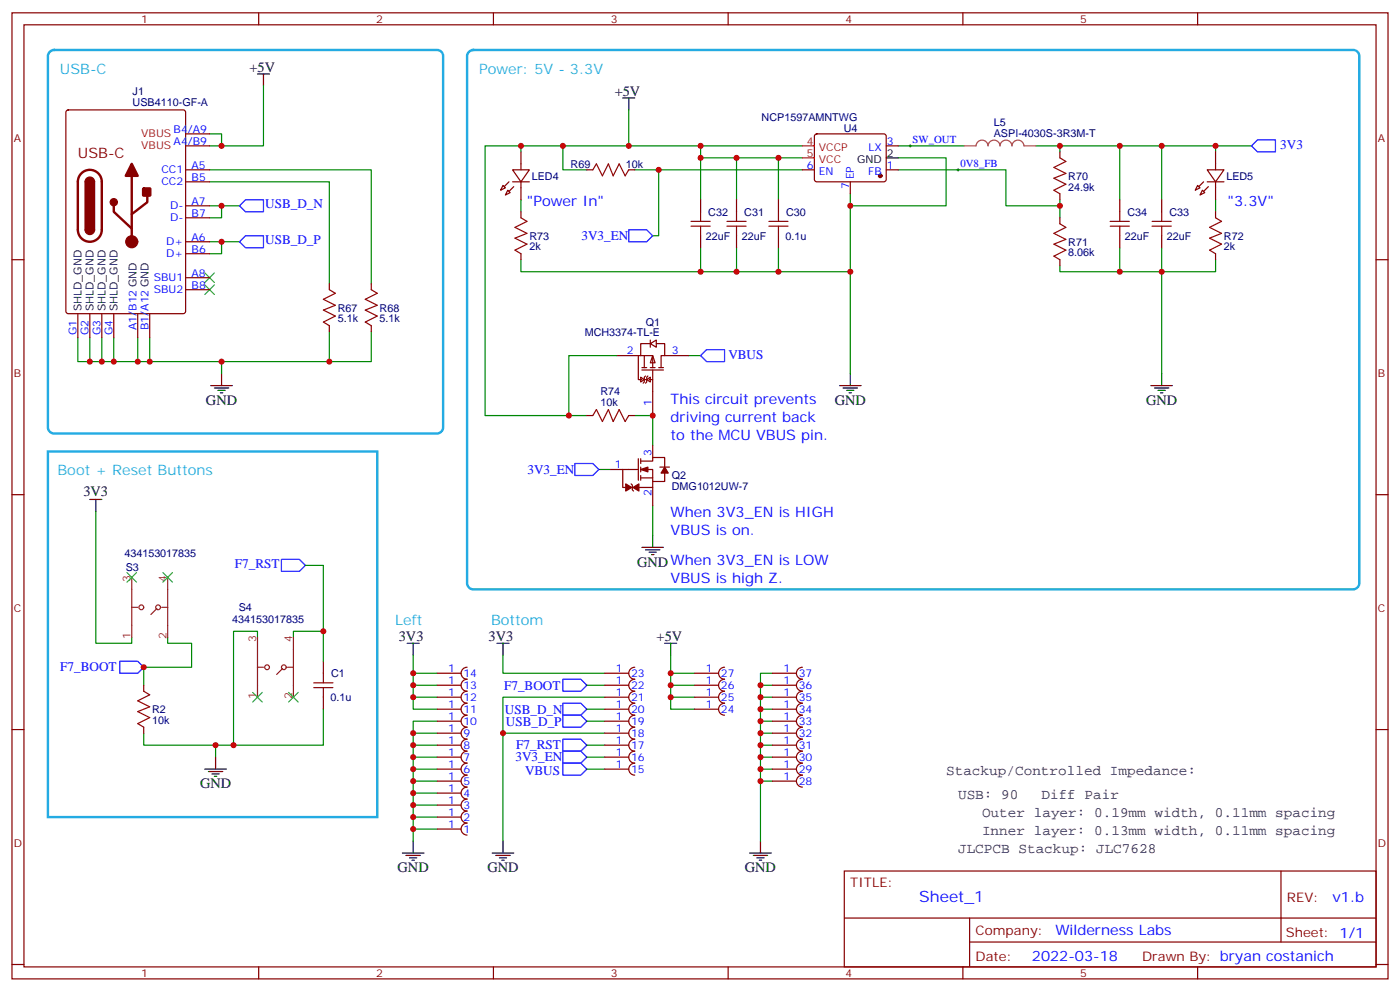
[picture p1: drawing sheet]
<svg xmlns="http://www.w3.org/2000/svg" width="412mm" height="292mm" viewBox="0 0 412 292" stroke-linecap="round" stroke-linejoin="round" font-family="sans-serif">
<g fill="none" stroke="#870000" stroke-width=".35">
<path d="M3.5 3.8h405.4v284.3h-405.4zM7.1 7.3h398.2v277.3h-398.2zM76.2 3.8v3.5M145.3 3.8v3.5M214.5 3.8v3.5M283.6 3.8v3.5M352.8 3.8v3.5M3.5 76.4h3.6M405.3 76.4h3.6M3.5 145.6h3.6M405.3 145.6h3.6M3.5 214.7h3.6"/>
<path d="M405.3 214.7h3.6M248.7 256.4h156.6v28.2h-156.6zM377.3 256.4v20.9M248.7 270.2h156.5M285.6 277.3h119.6M285.6 270.2v14.1M3.5 283.9h3.6M76.2 284.6v3.5M145.3 284.6v3.5M214.5 284.6v3.5M283.6 284.6v3.5M352.8 284.6v3.5"/>
<path d="M405.3 283.9h3.6"/>
</g>
<path d="M61.7 39.4h3.6v3.5M358.1 42.9v1.8M26.5 99.4v7M30 99.4v7M33.5 99.4v7M40.6 99.4v7M44.1 99.4v7M65.3 106.4v3.6M202.8 104.7h3.6" fill="none" stroke="#008700" stroke-width=".35"/>
<path d="M14.7 15.2l1.2-.5h112.9a1.76 1.76 0 0 1 1.7 1.8v109.3a1.89 1.89 0 0 1-1.7 1.8h-112.9a1.89 1.89 0 0 1-1.8-1.8v-109.3zM138.2 15.2l1.1-.5h259.3a1.76 1.76 0 0 1 1.8 1.8v155.2a1.89 1.89 0 0 1-1.8 1.8h-259.3a1.89 1.89 0 0 1-1.7-1.8v-155.2z" fill="none" stroke="#24abe3" stroke-width=".71"/>
<g fill="#fff" stroke="#870000" stroke-width=".35">
<path d="M192.3 104.7l.7 2.1h-1.4z"/>
<path d="M191.6 101.1l1.7-1v2.1z"/>
<path d="M190.5 111.7l1.1-.7v1.4z"/>
<path d="M188.7 111l1.1 .7-1.1 .7z"/>
</g>
<g fill="none" stroke="#870000" stroke-width=".35">
<path d="M19.6 32.6l.5-.3h33.9l.6 .5 .1 58.8-.5 .7h-34.1l-.6-.4-.1-58.8zM54.7 39.4h7M240.1 39.6l.5-.2 20 .1 .5 .6-.1 13-.7 .4h-20l-.4-.7v-12.7zM54.7 53.5h7M54.7 50h7M54.7 42.9h7M148.2 54.6l.7 .7-1.4 .7zM149.6 56l.7 .7-1.4 .7zM151 50h4.9l-2.4 3.5zM151 53.5h4.9M153.5 44.7v5.3M153.5 53.5v5.3"/>
<path d="M172.9 50h1.7M185.2 50h1.8M206.4 58.8v3.5M217 58.8v3.5M229.3 58.8v3.5M236.4 50h3.5M250.5 53.5v3.5M261.1 50h3.5M261.1 42.9h3.5M312.2 44.7v1.8M312.2 57v1.8M329.8 58.8v3.5"/>
<path d="M342.2 58.8v3.5M352.8 54.6l.7 .7-1.4 .7zM354.2 56l.7 .7-1.4 .7zM355.6 50h4.9l-2.4 3.5zM355.6 53.5h4.9M358.1 44.7v5.3M358.1 53.5v5.3M54.7 60.6h7M54.7 64.1h7M54.7 71.2h7M54.7 74.7h7M153.5 62.3v1.8"/>
<path d="M153.5 74.7v1.7M206.4 69.4v3.5M217 69.4v3.5M229.3 69.4v3.5M312.2 64.1v1.8M312.2 76.4v1.8M329.8 69.4v3.5M342.2 69.4v3.5M358.1 62.3v1.8M358.1 74.7v1.7M22.9 92.3v7.1M26.5 92.3v7.1"/>
<path d="M30 92.3v7.1M33.5 92.3v7.1M40.6 92.3v7.1M44.1 92.3v7.1M54.7 81.7h7M54.7 85.3h7M97 83.5v1.8M97 95.8v1.8M109.4 83.5v1.8M109.4 95.8v1.8M181.7 104.7h7M188 104.7v7h1.1"/>
<path d="M188.4 111.7h.3M189.1 108.9h6.3M189.1 108.2h1.4M189.8 104.7v3.5M189.8 111.7h.7M190.1 110.7l-.3 .3v1.4l-.4 .4M190.9 110.7l-.4 .3v1.4l-.4 .4M191.2 111.7h1.1M191.6 101.1h-2.9v3.6h3.6v3.5M191.6 108.2h1.4M191.6 100.1v2.1M192.3 108.9v13.4"/>
<path d="M193.3 101.1h2.5v3.6h-1.1v3.5M194 108.2h1.4M195.8 104.7h7M172.9 122.3h1.7M179.9 138.2h3.5M185.2 122.3h1.8M185.2 138.2h2.8M188 135v6.4M188.7 135.7h3.6v-1h3.5v2.8M188.7 138.2h3.6v3.5h3.5v-2.5M188.7 135v1.4M188.7 137.5v1.4"/>
<path d="M188.7 139.9v1.5M192.3 131.1v3.6M194.4 137.5h2.8M188.7 140.7h3.6M192.3 141.7v7.1M95.2 194.6v3.6M128.8 198.2h7M137.6 196.4a1.76 1.76 0 0 0-1.8 1.8 1.76 1.76 0 0 0 1.8 1.7 1.76 1.76 0 0 0-1.8 1.8 1.76 1.76 0 0 0 1.8 1.7 1.76 1.76 0 0 0-1.8 1.8 1.76 1.76 0 0 0 1.8 1.8 1.76 1.76 0 0 0-1.8 1.7 1.76 1.76 0 0 0 1.8 1.8 1.76 1.76 0 0 0-1.8 1.8 1.76 1.76 0 0 0 1.8 1.7 1.76 1.76 0 0 0-1.8 1.8 1.76 1.76 0 0 0 1.8 1.8 1.76 1.76 0 0 0-1.8 1.7 1.76 1.76 0 0 0 1.8 1.8 1.76 1.76 0 0 0-1.8 1.7 1.76 1.76 0 0 0 1.8 1.8 1.76 1.76 0 0 0-1.8 1.8 1.76 1.76 0 0 0 1.8 1.7 1.76 1.76 0 0 0-1.8 1.8 1.76 1.76 0 0 0 1.8 1.8 1.76 1.76 0 0 0-1.8 1.7 1.76 1.76 0 0 0 1.8 1.8 1.76 1.76 0 0 0-1.8 1.8 1.76 1.76 0 0 0 1.8 1.7 1.76 1.76 0 0 0-1.8 1.8 1.76 1.76 0 0 0 1.8 1.8 1.76 1.76 0 0 0-1.8 1.7 1.76 1.76 0 0 0 1.8 1.8M178.2 198.2h7M187 196.4a1.76 1.76 0 0 0-1.8 1.8 1.76 1.76 0 0 0 1.8 1.7 1.76 1.76 0 0 0-1.8 1.8 1.76 1.76 0 0 0 1.8 1.7 1.76 1.76 0 0 0-1.8 1.8 1.76 1.76 0 0 0 1.8 1.8 1.76 1.76 0 0 0-1.8 1.7 1.76 1.76 0 0 0 1.8 1.8 1.76 1.76 0 0 0-1.8 1.8 1.76 1.76 0 0 0 1.8 1.7 1.76 1.76 0 0 0-1.8 1.8 1.76 1.76 0 0 0 1.8 1.8 1.76 1.76 0 0 0-1.8 1.7 1.76 1.76 0 0 0 1.8 1.8 1.76 1.76 0 0 0-1.8 1.7 1.76 1.76 0 0 0 1.8 1.8 1.76 1.76 0 0 0-1.8 1.8 1.76 1.76 0 0 0 1.8 1.7M204.6 198.2h7.1M213.4 196.4a1.76 1.76 0 0 0-1.7 1.8 1.76 1.76 0 0 0 1.7 1.7 1.76 1.76 0 0 0-1.7 1.8 1.76 1.76 0 0 0 1.7 1.7 1.76 1.76 0 0 0-1.7 1.8 1.76 1.76 0 0 0 1.7 1.8 1.76 1.76 0 0 0-1.7 1.7 1.76 1.76 0 0 0 1.7 1.8"/>
<path d="M227.5 198.2h7.1M236.4 196.4a1.76 1.76 0 0 0-1.8 1.8 1.76 1.76 0 0 0 1.8 1.7 1.76 1.76 0 0 0-1.8 1.8 1.76 1.76 0 0 0 1.8 1.7 1.76 1.76 0 0 0-1.8 1.8 1.76 1.76 0 0 0 1.8 1.8 1.76 1.76 0 0 0-1.8 1.7 1.76 1.76 0 0 0 1.8 1.8 1.76 1.76 0 0 0-1.8 1.8 1.76 1.76 0 0 0 1.8 1.7 1.76 1.76 0 0 0-1.8 1.8 1.76 1.76 0 0 0 1.8 1.8 1.76 1.76 0 0 0-1.8 1.7 1.76 1.76 0 0 0 1.8 1.8 1.76 1.76 0 0 0-1.8 1.7 1.76 1.76 0 0 0 1.8 1.8 1.76 1.76 0 0 0-1.8 1.8 1.76 1.76 0 0 0 1.8 1.7 1.76 1.76 0 0 0-1.8 1.8 1.76 1.76 0 0 0 1.8 1.8M42.3 201.7v1.7M42.3 214v1.8M95.2 205.2v3.5M128.8 219.3h7M128.8 215.8h7M128.8 205.2h7M128.8 208.7h7M128.8 212.3h7M128.8 201.7h7M178.2 219.3h7"/>
<path d="M178.2 215.8h7M178.2 205.2h7M178.2 208.7h7M178.2 212.3h7M178.2 201.7h7M204.6 205.2h7.1M204.6 208.7h7.1M204.6 201.7h7.1M227.5 219.3h7.1M227.5 215.8h7.1M227.5 205.2h7.1M227.5 208.7h7.1"/>
<path d="M227.5 212.3h7.1M227.5 201.7h7.1M128.8 229.9h7M128.8 222.8h7M128.8 226.4h7M128.8 237h7M128.8 233.4h7M178.2 222.8h7M178.2 226.4h7M227.5 229.9h7.1M227.5 222.8h7.1M227.5 226.4h7.1"/>
<path d="M128.8 240.5h7M128.8 244h7"/>
</g>
<g fill="none" stroke="#000" stroke-width=".35">
<path d="M75.8 21.8h3.6M77.6 21.8v3.5M183.4 28.8h3.6M185.2 28.8v3.5M261.1 46.5h3.5M62.1 113.5h6.3M63.1 114.2h4.3M64.2 114.9h2.1M64.9 115.6h.7M65.3 110v3.5M247.3 113.5h6.3M248.4 114.2h4.2"/>
<path d="M249.4 114.9h2.1M250.1 115.6h.7M250.5 110v3.5M339 113.5h6.4M340.1 114.2h4.2M341.1 114.9h2.2M341.8 115.6h.7M342.2 110v3.5M26.5 147h3.5M28.2 147v3.5M192.3 157.6v3.5M189.1 161.1h6.3"/>
<path d="M190.1 161.8h4.3M191.2 162.5h2.1M191.9 163.2h.7M119.9 189.3h3.6M121.7 189.3v3.6M146.4 189.3h3.5M148.2 189.3v3.6M195.8 189.3h3.5M197.6 189.3v3.6M60.3 226.4h6.4M61.4 227.1h4.2M62.4 227.8h2.2"/>
<path d="M63.1 228.5h.8M63.5 222.8v3.6M118.5 251.1h6.4M119.6 251.8h4.2M120.6 252.5h2.2M121.4 253.2h.7M121.7 247.5v3.6M145 251.1h6.3M146 251.8h4.3M147.1 252.5h2.1M147.8 253.2h.7M148.2 247.5v3.6"/>
<path d="M220.8 251.1h6.4M221.9 251.8h4.2M223 252.5h2.1M223.7 253.2h.7M224 247.5v3.6"/>
</g>
<g fill="none" stroke="#00f" stroke-width=".35">
<path d="M368.7 42.9l1.7-1.7h5.3v3.5h-5.3zM70.6 71.2l1.7-1.8h5.3v3.5h-5.3zM70.6 60.6l1.7-1.8h5.3v3.5h-5.3zM185.2 67.6h5.3l1.8 1.8-1.8 1.8h-5.3zM206.4 104.7l1.7-1.8h5.3v3.5h-5.3zM169.3 136.4h5.3l1.8 1.8-1.8 1.7h-5.3zM82.9 164.6h5.3l1.8 1.8-1.8 1.8h-5.3zM35.3 194.6h5.3l1.7 1.8-1.7 1.8h-5.3zM165.8 199.9h5.3l1.8 1.8-1.8 1.7h-5.3zM165.8 207h5.3l1.8 1.7-1.8 1.8h-5.3zM165.8 210.5h5.3l1.8 1.8-1.8 1.7h-5.3zM165.8 217.6h5.3l1.8 1.7-1.8 1.8h-5.3z"/>
<path d="M165.8 221.1h5.3l1.8 1.7-1.8 1.8h-5.3zM165.8 224.6h5.3l1.8 1.8-1.8 1.7h-5.3z"/>
</g>
<g fill="none" stroke="#008700" stroke-width=".35">
<path d="M77.6 25.3v17.6h-15.9M185.2 32.3v10.6M61.7 50h47.7v33.5M61.7 53.5h35.3v30M153.5 42.9v1.8M153.5 58.8v3.5M165.8 42.9v7.1h7.1M187 50h49.4M194 50v19.4h-1.7M206.4 42.9v3.6h30M206.4 46.5v12.3M217 46.5v12.3"/>
<path d="M229.3 46.5v12.3M236.4 42.9h-93.5v79.4h30M250.5 57v53M264.6 50h31.7v10.6h15.9M264.6 46.5h14.1v14.1h-28.2M264.6 42.9h19.4M305.2 42.9h63.5M312.2 42.9v1.8M312.2 58.8v5.3M329.8 42.9v15.9M342.2 42.9v15.9M358.1 58.8v3.5"/>
<path d="M61.7 71.2h8.9M61.7 60.6h8.9M65.3 71.2v3.5h-3.6M65.3 60.6v3.5h-3.6M153.5 76.4v3.6h52.9M206.4 72.9v7.1h22.9M217 72.9v7.1M229.3 72.9v7.1h21.2M312.2 78.2v1.8h17.6M329.8 72.9v7.1h28.3v-3.6M342.2 72.9v37.1M97 97.6v8.8h-74.1v-7"/>
<path d="M109.4 97.6v8.8h-12.4M181.7 104.7h-14.1v17.6M176.4 138.2h3.5M187 122.3h5.3v8.8M28.2 150.5v38.8h10.6v-1.7M192.3 148.8v8.8M90 166.4h5.2v19.4h-8.8v1.8M49.4 187.6v1.7h7v7.1h-14.1v5.3M75.8 187.6v-1.8h-7v33.5h-5.3M95.2 185.8v8.8M121.7 192.9v15.8h7.1M121.7 198.2h7.1"/>
<path d="M148.2 192.9v5.3h30M197.6 192.9v15.8h7M197.6 198.2h7M227.5 198.2h-3.5v49.3M42.3 215.8v3.5h21.2v3.5M95.2 208.7v10.6h-26.4M121.7 201.7h7.1M121.7 219.3h7.1M121.7 205.2h7.1M121.7 215.8h7.1M128.8 212.3h-7.1v35.2M172.9 208.7h5.3"/>
<path d="M172.9 212.3h5.3M172.9 201.7h5.3M172.9 219.3h5.3M178.2 215.8h-30v31.7M178.2 205.2h-30v10.6M197.6 201.7h7M197.6 205.2h7M224 208.7h3.5M224 212.3h3.5M224 201.7h3.5M224 219.3h3.5M224 205.2h3.5"/>
<path d="M224 215.8h3.5M121.7 222.8h7.1M121.7 226.4h7.1M121.7 229.9h7.1M121.7 233.4h7.1M121.7 237h7.1M172.9 222.8h5.3M172.9 226.4h5.3M224 222.8h3.5M224 226.4h3.5M224 229.9h3.5M121.7 240.5h7.1"/>
<path d="M121.7 244h7.1"/>
</g>
<g fill="none" stroke="#a10000" stroke-width=".35">
<path d="M174.6 50l1.1-1.8 1.7 3.6 1.8-3.6 1.4 3.6 1.8-3.6 1.7 3.6 1.1-1.8M312.2 46.5l1.8 1-3.6 1.8 3.6 1.7-3.6 1.5 3.6 1.7-3.6 1.8 1.8 1M153.5 64.1l1.7 1.1-3.5 1.7 3.5 1.8-3.5 1.4 3.5 1.8-3.5 1.7 1.8 1.1M203.6 66.6h5.6M203.6 65.2h5.6M206.4 62.3v2.9M206.4 66.6v2.8M214.1 66.6h5.7M214.1 65.2h5.7M217 62.3v2.9M217 66.6v2.8M226.5 66.6h5.6"/>
<path d="M226.5 65.2h5.6M229.3 62.3v2.9M229.3 66.6v2.8M312.2 65.9l1.8 1-3.6 1.8 3.6 1.7-3.6 1.5 3.6 1.7-3.6 1.8 1.8 1M327 66.6h5.7M327 65.2h5.7M329.8 62.3v2.9M329.8 66.6v2.8M339.4 66.6h5.6M339.4 65.2h5.6M342.2 62.3v2.9M342.2 66.6v2.8"/>
<path d="M358.1 64.1l1.7 1.1-3.5 1.7 3.5 1.8-3.5 1.4 3.5 1.8-3.5 1.7 1.8 1.1M97 85.3l1.8 1-3.6 1.8 3.6 1.8-3.6 1.4 3.6 1.7-3.6 1.8 1.8 1M109.4 85.3l1.7 1-3.5 1.8 3.5 1.8-3.5 1.4 3.5 1.7-3.5 1.8 1.8 1M174.6 122.3l1.1-1.8 1.7 3.6 1.8-3.6 1.4 3.6 1.8-3.6 1.7 3.6 1.1-1.8M95.2 198.2v2.8M42.3 203.4l1.8 1.1-3.5 1.8 3.5 1.7-3.5 1.4 3.5 1.8-3.5 1.8 1.7 1M92.4 202.4h5.7M92.4 201h5.7M95.2 202.4v2.8"/>
</g>
<g fill="#870000" stroke="#870000" stroke-width=".35">
<path d="M188.7 138.2l2.2-.7v1.4z"/>
<path d="M195.8 137.5l1 1.7h-2.1z"/>
<path d="M186.4 143.5l1.8-1.1v2.1z"/>
<path d="M184.3 142.4l1.8 1.1-1.8 1z"/>
<path d="M151.3 54.9l-1.4 1.4z"/>
<path d="M148.5 54.9l1.4-1.4z"/>
<path d="M356 54.9l-1.5 1.4z"/>
<path d="M354.5 53.5l-1.4 1.4z"/>
<path d="M25 67.6h2.9a1.41 1.41 0 0 1-1.4 1.4 1.41 1.41 0 0 1-1.5-1.4z"/>
<path d="M25.3 52.7a1.41 1.41 0 0 1 1.6-.5 1.41 1.41 0 0 1 1 1.3h-2.9z"/>
<path d="M25 53.5h2.9v14.1h-2.9z"/>
<path d="M42 55.5l.3-.2h2l.1 .3v2l-.3 .1h-1.9l-.2-.3z"/>
<circle cx="259.3" cy="51.8" r=".53"/>
<circle cx="38.8" cy="71.2" r="1.76"/>
<circle cx="33.5" cy="59.5" r="1.06"/>
</g>
<path d="M185.2 138.2h-1.8v5.3h.7M185.9 142.4l.4 .4v1.4l.3 .3M188.4 143.5h3.9" fill="none" stroke="#600" stroke-width=".35"/>
<path d="M267.8 42.9h.7M268.1 42.6v.7M281.9 50h.7M282.2 49.6v.7" fill="none" stroke="#000" stroke-width=".29"/>
<path d="M284 42.9h3.5a1.77 1.77 0 0 1 1.8-1.7 1.77 1.77 0 0 1 1.7 1.7 1.77 1.77 0 0 1 1.8-1.7 1.77 1.77 0 0 1 1.8 1.7 1.77 1.77 0 0 1 1.7-1.7 1.77 1.77 0 0 1 1.8 1.7 1.77 1.77 0 0 1 1.8-1.7 1.77 1.77 0 0 1 1.7 1.7h3.6" fill="none" stroke="#a64a4a" stroke-width=".35"/>
<path d="M236.4 42.9h3.5M236.4 46.5h3.5" fill="none" stroke="#f00" stroke-width=".35"/>
<path d="M60.3 80.3l2.8 2.8M60.3 83.9l2.8 2.8M63.1 80.3l-2.8 2.8M63.1 83.9l-2.8 2.8M37.4 168.5l2.8 2.8M40.2 168.5l-2.8 2.8M48 168.5l2.8 2.8M50.8 168.5l-2.8 2.8M74.4 203.8l2.9 2.8M77.3 203.8l-2.9 2.8M85 203.8l2.8 2.8M87.8 203.8l-2.8 2.8" fill="none" stroke="#3c3" stroke-width=".35"/>
<path d="M14.1 132.9h97v107.6h-97z" fill="none" stroke="#24abe3" stroke-width=".71"/>
<g fill="none" stroke="#8c2424" stroke-width=".35">
<path d="M38.8 169.9v17.7M38.8 178.8h1.8M46.2 179.1l-1.8 1.8M47.6 178.8h1.8M49.4 169.9v17.7M75.8 187.6v17.6M75.8 196.4h1.8M83.3 196.7l-1.8 1.8M84.7 196.4h1.7M86.4 187.6v17.6"/>
<circle cx="41.6" cy="178.8" r=".71"/>
<circle cx="46.6" cy="178.8" r=".71"/>
<circle cx="78.7" cy="196.4" r=".71"/>
<circle cx="83.6" cy="196.4" r=".71"/>
</g>
<path d="M24 51a3.5 3.5 0 0 1 3.8-.7 3.5 3.5 0 0 1 2.2 3.2v14.1a3.5 3.5 0 0 1-3.5 3.6 3.5 3.5 0 0 1-3.6-3.6v-14.1a3.5 3.5 0 0 1 1.1-2.5zM38.8 52.1v17.3M43.4 57.7v1.8l-4.6 3.5M33.5 60.6v1.7l5.3 5" fill="none" stroke="#870000" stroke-width=".71"/>
<path d="M38.8 48.2l1.8 3.6h-3.6z" fill="#870000" stroke="#870000" stroke-width=".71"/>
<g fill="#c00">
<circle cx="44.1" cy="106.4" r=".88"/>
<circle cx="40.6" cy="106.4" r=".88"/>
<circle cx="33.5" cy="106.4" r=".88"/>
<circle cx="30" cy="106.4" r=".88"/>
<circle cx="26.5" cy="106.4" r=".88"/>
<circle cx="65.3" cy="106.4" r=".88"/>
<circle cx="358.1" cy="42.9" r=".88"/>
<circle cx="153.5" cy="42.9" r=".88"/>
<circle cx="206.4" cy="42.9" r=".88"/>
<circle cx="165.8" cy="42.9" r=".88"/>
<circle cx="192.3" cy="122.3" r=".88"/>
<circle cx="167.6" cy="122.3" r=".88"/>
<circle cx="97" cy="106.4" r=".88"/>
<circle cx="206.4" cy="80" r=".88"/>
<circle cx="312.2" cy="60.6" r=".88"/>
<circle cx="312.2" cy="42.9" r=".88"/>
<circle cx="329.8" cy="80" r=".88"/>
<circle cx="329.8" cy="42.9" r=".88"/>
<circle cx="342.2" cy="80" r=".88"/>
<circle cx="342.2" cy="42.9" r=".88"/>
<circle cx="206.4" cy="46.5" r=".88"/>
<circle cx="217" cy="46.5" r=".88"/>
<circle cx="217" cy="80" r=".88"/>
<circle cx="229.3" cy="80" r=".88"/>
<circle cx="194" cy="50" r=".88"/>
<circle cx="229.3" cy="46.5" r=".88"/>
<circle cx="250.5" cy="80" r=".88"/>
<circle cx="250.5" cy="60.6" r=".88"/>
<circle cx="65.3" cy="71.2" r=".88"/>
<circle cx="65.3" cy="60.6" r=".88"/>
<circle cx="63.5" cy="219.3" r=".88"/>
<circle cx="42.3" cy="196.4" r=".88"/>
<circle cx="95.3" cy="185.8" r=".88"/>
<circle cx="68.8" cy="219.3" r=".88"/>
<circle cx="65.3" cy="42.9" r=".88"/>
<circle cx="185.2" cy="42.9" r=".88"/>
<circle cx="148.2" cy="215.8" r=".88"/>
<circle cx="224" cy="201.7" r=".88"/>
<circle cx="224" cy="205.2" r=".88"/>
<circle cx="224" cy="208.7" r=".88"/>
<circle cx="224" cy="212.3" r=".88"/>
<circle cx="224" cy="215.8" r=".88"/>
<circle cx="224" cy="219.3" r=".88"/>
<circle cx="224" cy="222.8" r=".88"/>
<circle cx="224" cy="226.4" r=".88"/>
<circle cx="224" cy="229.9" r=".88"/>
<circle cx="197.6" cy="201.7" r=".88"/>
<circle cx="197.6" cy="198.2" r=".88"/>
<circle cx="197.6" cy="205.2" r=".88"/>
<circle cx="121.7" cy="198.2" r=".88"/>
<circle cx="121.7" cy="201.7" r=".88"/>
<circle cx="121.7" cy="205.2" r=".88"/>
<circle cx="121.7" cy="215.8" r=".88"/>
<circle cx="121.7" cy="219.3" r=".88"/>
<circle cx="121.7" cy="222.8" r=".88"/>
<circle cx="121.7" cy="226.4" r=".88"/>
<circle cx="121.7" cy="229.9" r=".88"/>
<circle cx="121.7" cy="233.4" r=".88"/>
<circle cx="121.7" cy="237" r=".88"/>
<circle cx="121.7" cy="240.5" r=".88"/>
<circle cx="121.7" cy="244" r=".88"/>
</g>
<text font-size="4.6" fill="#00f" x="270.8" y="265.4">Sheet_1</text>
<g font-size="4.2" fill="#23abe3">
<text x="17.6" y="21.8">USB-C</text>
<text x="141.1" y="21.8">Power: 5V - 3.3V</text>
<text x="16.9" y="139.9">Boot + Reset Buttons</text>
<text x="116.4" y="184">Left</text>
<text x="144.6" y="184">Bottom</text>
</g>
<g font-size="4.2">
<text x="73.5" y="21.1">+5V</text>
<text x="181.1" y="28.1">+5V</text>
<text x="60.7" y="119.1">GND</text>
<text x="245.9" y="119.1">GND</text>
<text x="337.6" y="119.1">GND</text>
<text x="24.6" y="145.9">3V3</text>
<text x="187.7" y="166.8">GNDWhen 3V3_EN is LOW</text>
<text x="117.5" y="188.6">3V3</text>
<text x="143.9" y="188.6">3V3</text>
<text x="193.4" y="188.6">+5V</text>
<text x="58.9" y="232">GND</text>
<text x="117.1" y="256.7">GND</text>
<text x="143.6" y="256.7">GND</text>
<text x="219.4" y="256.7">GND</text>
</g>
<text font-size="4.2" fill="#800" x="22.9" y="46.5">USB-C</text>
<g font-size="4.2" fill="#00f">
<text x="155.2" y="60.6">&quot;Power In&quot;</text>
<text x="361.6" y="60.6">&quot;3.3V&quot;</text>
<text x="197.6" y="118.8">This circuit prevents</text>
<text x="197.6" y="124.1">driving current back</text>
<text x="197.6" y="129.4">to the MCU VBUS pin.</text>
<text x="197.6" y="152.3">When 3V3_EN is HIGH</text>
<text x="197.6" y="157.6">VBUS is on.</text>
<text x="197.6" y="171.7">VBUS is high Z.</text>
<text x="392.5" y="265.6">v1.b</text>
<text x="310.9" y="275.2">Wilderness Labs</text>
<text x="304" y="283">2022-03-18</text>
</g>
<g font-size="4.2" fill="#333">
<text x="278.7" y="228.1">Stackup/Controlled Impedance:</text>
<text x="282.2" y="235.2">USB: 90</text>
<text x="306.8" y="235.2">Diff Pair</text>
<text x="289.3" y="245.8">Inner layer: 0.13mm width, 0.11mm spacing</text>
<text x="289.3" y="240.5">Outer layer: 0.19mm width, 0.11mm spacing</text>
<text x="282.2" y="251.1">JLCPCB Stackup: JLC7628</text>
</g>
<g font-size="3.9" fill="#00f">
<text x="377.1" y="43.8">3V3</text>
<text x="78.1" y="61.3">USB_D_N</text>
<text x="78.1" y="71.9">USB_D_P</text>
<text x="171.3" y="70.6">3V3_EN</text>
<text x="214.6" y="105.6">VBUS</text>
<text x="155.4" y="139.4">3V3_EN</text>
<text x="69.2" y="167.3">F7_RST</text>
<text x="17.8" y="197.6">F7_BOOT</text>
<text x="148.5" y="202.9">F7_BOOT</text>
<text x="148.7" y="210">USB_D_N</text>
<text x="149" y="213.5">USB_D_P</text>
<text x="152.1" y="220.6">F7_RST</text>
<text x="151.9" y="224.1">3V3_EN</text>
<text x="154.7" y="228">VBUS</text>
</g>
<g font-size="3.9" fill="#800">
<text x="250.5" y="260.9">TITLE:</text>
<text x="379.1" y="265.6">REV:</text>
<text x="287.4" y="275.1">Company:</text>
<text x="378.7" y="275.8">Sheet: 1/1</text>
<text x="287.4" y="282.8">Date:</text>
<text x="336.4" y="282.9">Drawn By: bryan costanich</text>
</g>
<g font-size="3.2" fill="#800">
<text x="41.6" y="6.8">1</text>
<text x="110.8" y="6.8">2</text>
<text x="179.9" y="6.8">3</text>
<text x="249.1" y="6.8">4</text>
<text x="318.2" y="6.8">5</text>
<text x="4.1" y="41.9">A</text>
<text x="405.9" y="41.9">A</text>
<text x="4.1" y="111">B</text>
<text x="405.9" y="111">B</text>
<text x="4.1" y="180.2">C</text>
<text x="405.9" y="180.2">C</text>
<text x="4.1" y="249.3">D</text>
<text x="405.9" y="249.3">D</text>
<text x="41.6" y="287.6">1</text>
<text x="110.8" y="287.6">2</text>
<text x="179.9" y="287.6">3</text>
<text x="249.1" y="287.6">4</text>
<text x="318.2" y="287.6">5</text>
</g>
<g font-size="3.2" fill="#000080">
<text x="39.1" y="28.1">J1</text>
<text x="39.1" y="31.3">USB4110-GF-A</text>
<text x="224.4" y="35.7">NCP1597AMNTWG</text>
<text x="248.5" y="38.9">U4</text>
<text x="292.7" y="40.2">ASPI-4030S-3R3M-T</text>
<text x="292.7" y="37">L5</text>
<text x="156.6" y="52.9">LED4</text>
<text x="168.1" y="49.4">R69</text>
<text x="184.3" y="49.4">10k</text>
<text x="314.7" y="52.9">R70</text>
<text x="361.2" y="52.9">LED5</text>
<text x="314.7" y="56.1">24.9k</text>
<text x="208.6" y="63.5">C32</text>
<text x="219.2" y="63.5">C31</text>
<text x="231.6" y="63.5">C30</text>
<text x="332.1" y="63.5">C34</text>
<text x="344.5" y="63.5">C33</text>
<text x="155.9" y="70.5">R73</text>
<text x="207.9" y="70.5">22uF</text>
<text x="218.5" y="70.5">22uF</text>
<text x="231.4" y="70.5">0.1u</text>
<text x="331.4" y="70.5">22uF</text>
<text x="343.7" y="70.5">22uF</text>
<text x="360.5" y="70.5">R72</text>
<text x="155.9" y="73.7">2k</text>
<text x="314.7" y="75.5">8.06k</text>
<text x="314.7" y="72.3">R71</text>
<text x="360.5" y="73.7">2k</text>
<text x="99.5" y="94.9">5.1k</text>
<text x="99.5" y="91.7">R67</text>
<text x="111.8" y="94.9">5.1k</text>
<text x="111.8" y="91.7">R68</text>
<text x="190.2" y="95.8">Q1</text>
<text x="172.2" y="99">MCH3374-TL-E</text>
<text x="176.9" y="119.5">10k</text>
<text x="176.9" y="116.3">R74</text>
<text x="197.9" y="141.1">Q2</text>
<text x="197.9" y="144.3">DMG1012UW-7</text>
<text x="36.6" y="164">434153017835</text>
<text x="37" y="168.2">S3</text>
<text x="70.3" y="179.9">S4</text>
<text x="68.4" y="183.4">434153017835</text>
<text x="97.5" y="199.3">C1</text>
<text x="44.8" y="209.8">R2</text>
<text x="97.3" y="206.4">0.1u</text>
<text x="44.8" y="213">10k</text>
</g>
<g font-size="3.2" fill="#f00">
<text x="41.6" y="40.5">VBUS</text>
<text x="41.6" y="44">VBUS</text>
<text x="237.7" y="42.6">4</text>
<text x="237.7" y="46.1">5</text>
<text x="241.2" y="44.3">VCCP</text>
<text x="241.2" y="47.9">VCC</text>
</g>
<g font-size="3.2" fill="#00f">
<text x="51.2" y="39.1">B4/A9</text>
<text x="51.2" y="42.6">A4/B9</text>
<text x="255.8" y="44.3">LX</text>
<text x="261.2" y="42.6">3</text>
<text x="268.8" y="42.1">SW_OUT</text>
<text x="47.5" y="51">CC1</text>
<text x="56.4" y="49.6">A5</text>
<text x="56.4" y="53.2">B5</text>
<text x="237.7" y="49.6">6</text>
<text x="241.2" y="51.4">EN</text>
<text x="251.5" y="52.8" transform="rotate(-90 251.5 52.8)">EP</text>
<text x="255.8" y="51.4">FB</text>
<text x="261.2" y="49.6">1</text>
<text x="282.9" y="49.1">0V8_FB</text>
<text x="47.5" y="54.6">CC2</text>
<text x="250.1" y="55.5" transform="rotate(-90 250.1 55.5)">7</text>
<text x="50.1" y="61.6">D-</text>
<text x="50.1" y="65.2">D-</text>
<text x="56.4" y="60.2">A7</text>
<text x="56.4" y="63.7">B7</text>
<text x="56.4" y="70.8">A6</text>
<text x="48.9" y="72.2">D+</text>
<text x="48.9" y="75.7">D+</text>
<text x="56.4" y="74.3">B6</text>
<text x="45.3" y="82.8">SBU1</text>
<text x="56.4" y="81.4">A8</text>
<text x="45.3" y="86.3">SBU2</text>
<text x="56.4" y="84.9">B8</text>
<text x="22.6" y="98.6" transform="rotate(-90 22.6 98.6)">G1</text>
<text x="26.1" y="98.6" transform="rotate(-90 26.1 98.6)">G2</text>
<text x="29.6" y="98.6" transform="rotate(-90 29.6 98.6)">G3</text>
<text x="33.2" y="98.6" transform="rotate(-90 33.2 98.6)">G4</text>
<text x="40.2" y="97.1" transform="rotate(-90 40.2 97.1)">A1/B12 GND</text>
<text x="43.7" y="97.1" transform="rotate(-90 43.7 97.1)">B1/A12 GND</text>
<text x="184.6" y="104.3">2</text>
<text x="197.9" y="104.3">3</text>
<text x="191.9" y="119.4" transform="rotate(-90 191.9 119.4)">1</text>
<text x="181.1" y="137.8">1</text>
<text x="191.9" y="134.3" transform="rotate(-90 191.9 134.3)">3</text>
<text x="191.9" y="145.8" transform="rotate(-90 191.9 145.8)">2</text>
<text x="132" y="197.8">1</text>
<text x="181.4" y="197.8">1</text>
<text x="207.9" y="197.8">1</text>
<text x="230.8" y="197.8">1</text>
<text x="132" y="201.3">1</text>
<text x="136.5" y="199.2">14</text>
<text x="136.5" y="202.7">13</text>
<text x="181.4" y="201.3">1</text>
<text x="185.9" y="199.2">23</text>
<text x="185.9" y="202.7">22</text>
<text x="207.9" y="201.3">1</text>
<text x="212.4" y="202.7">26</text>
<text x="212.4" y="199.2">27</text>
<text x="230.8" y="201.3">1</text>
<text x="235.3" y="202.7">36</text>
<text x="235.3" y="199.2">37</text>
<text x="132" y="204.9">1</text>
<text x="132" y="208.4">1</text>
<text x="136.5" y="206.3">12</text>
<text x="136.5" y="209.8">11</text>
<text x="181.4" y="208.4">1</text>
<text x="181.4" y="204.9">1</text>
<text x="185.9" y="209.8">20</text>
<text x="185.9" y="206.3">21</text>
<text x="207.9" y="204.9">1</text>
<text x="207.9" y="208.4">1</text>
<text x="212.4" y="206.3">25</text>
<text x="212.4" y="209.8">24</text>
<text x="230.8" y="204.9">1</text>
<text x="230.8" y="208.4">1</text>
<text x="235.3" y="206.3">35</text>
<text x="235.3" y="209.8">34</text>
<text x="132" y="211.9">1</text>
<text x="132" y="215.4">1</text>
<text x="136.5" y="213.3">10</text>
<text x="181.4" y="211.9">1</text>
<text x="181.4" y="215.4">1</text>
<text x="185.9" y="213.3">19</text>
<text x="230.8" y="215.4">1</text>
<text x="230.8" y="211.9">1</text>
<text x="235.3" y="213.3">33</text>
<text x="132" y="219">1</text>
<text x="136.5" y="216.9">9</text>
<text x="136.5" y="220.4">8</text>
<text x="181.4" y="219">1</text>
<text x="185.9" y="216.9">18</text>
<text x="185.9" y="220.4">17</text>
<text x="230.8" y="219">1</text>
<text x="235.3" y="220.4">31</text>
<text x="235.3" y="216.9">32</text>
<text x="132" y="222.5">1</text>
<text x="132" y="226">1</text>
<text x="136.5" y="223.9">7</text>
<text x="136.5" y="227.4">6</text>
<text x="181.4" y="226">1</text>
<text x="181.4" y="222.5">1</text>
<text x="185.9" y="227.4">15</text>
<text x="185.9" y="223.9">16</text>
<text x="230.8" y="222.5">1</text>
<text x="230.8" y="226">1</text>
<text x="235.3" y="223.9">30</text>
<text x="235.3" y="227.4">29</text>
<text x="132" y="233.1">1</text>
<text x="132" y="229.6">1</text>
<text x="136.5" y="231">5</text>
<text x="230.8" y="229.6">1</text>
<text x="235.3" y="231">28</text>
<text x="132" y="236.6">1</text>
<text x="136.5" y="238">3</text>
<text x="136.5" y="234.5">4</text>
<text x="132" y="240.1">1</text>
<text x="132" y="243.7">1</text>
<text x="136.5" y="241.5">2</text>
<text x="136.5" y="245.1">1</text>
</g>
<g font-size="3.2">
<text x="252.5" y="47.9">GND</text>
<text x="261.2" y="46.1">2</text>
<text x="24" y="91.6" transform="rotate(-90 24 91.6)">SHLD_GND</text>
<text x="27.5" y="91.6" transform="rotate(-90 27.5 91.6)">SHLD_GND</text>
<text x="31" y="91.6" transform="rotate(-90 31 91.6)">SHLD_GND</text>
<text x="34.6" y="91.6" transform="rotate(-90 34.6 91.6)">SHLD_GND</text>
</g>
<g font-size="3.2" fill="#8d2323">
<text x="38.5" y="171.3" transform="rotate(-90 38.5 171.3)">3</text>
<text x="49" y="171.3" transform="rotate(-90 49 171.3)">4</text>
<text x="38.5" y="188.2" transform="rotate(-90 38.5 188.2)">1</text>
<text x="49" y="188.2" transform="rotate(-90 49 188.2)">2</text>
<text x="75.5" y="189" transform="rotate(-90 75.5 189)">3</text>
<text x="86.1" y="189" transform="rotate(-90 86.1 189)">4</text>
<text x="75.5" y="205.8" transform="rotate(-90 75.5 205.8)">1</text>
<text x="86.1" y="205.8" transform="rotate(-90 86.1 205.8)">2</text>
</g>
</svg>
